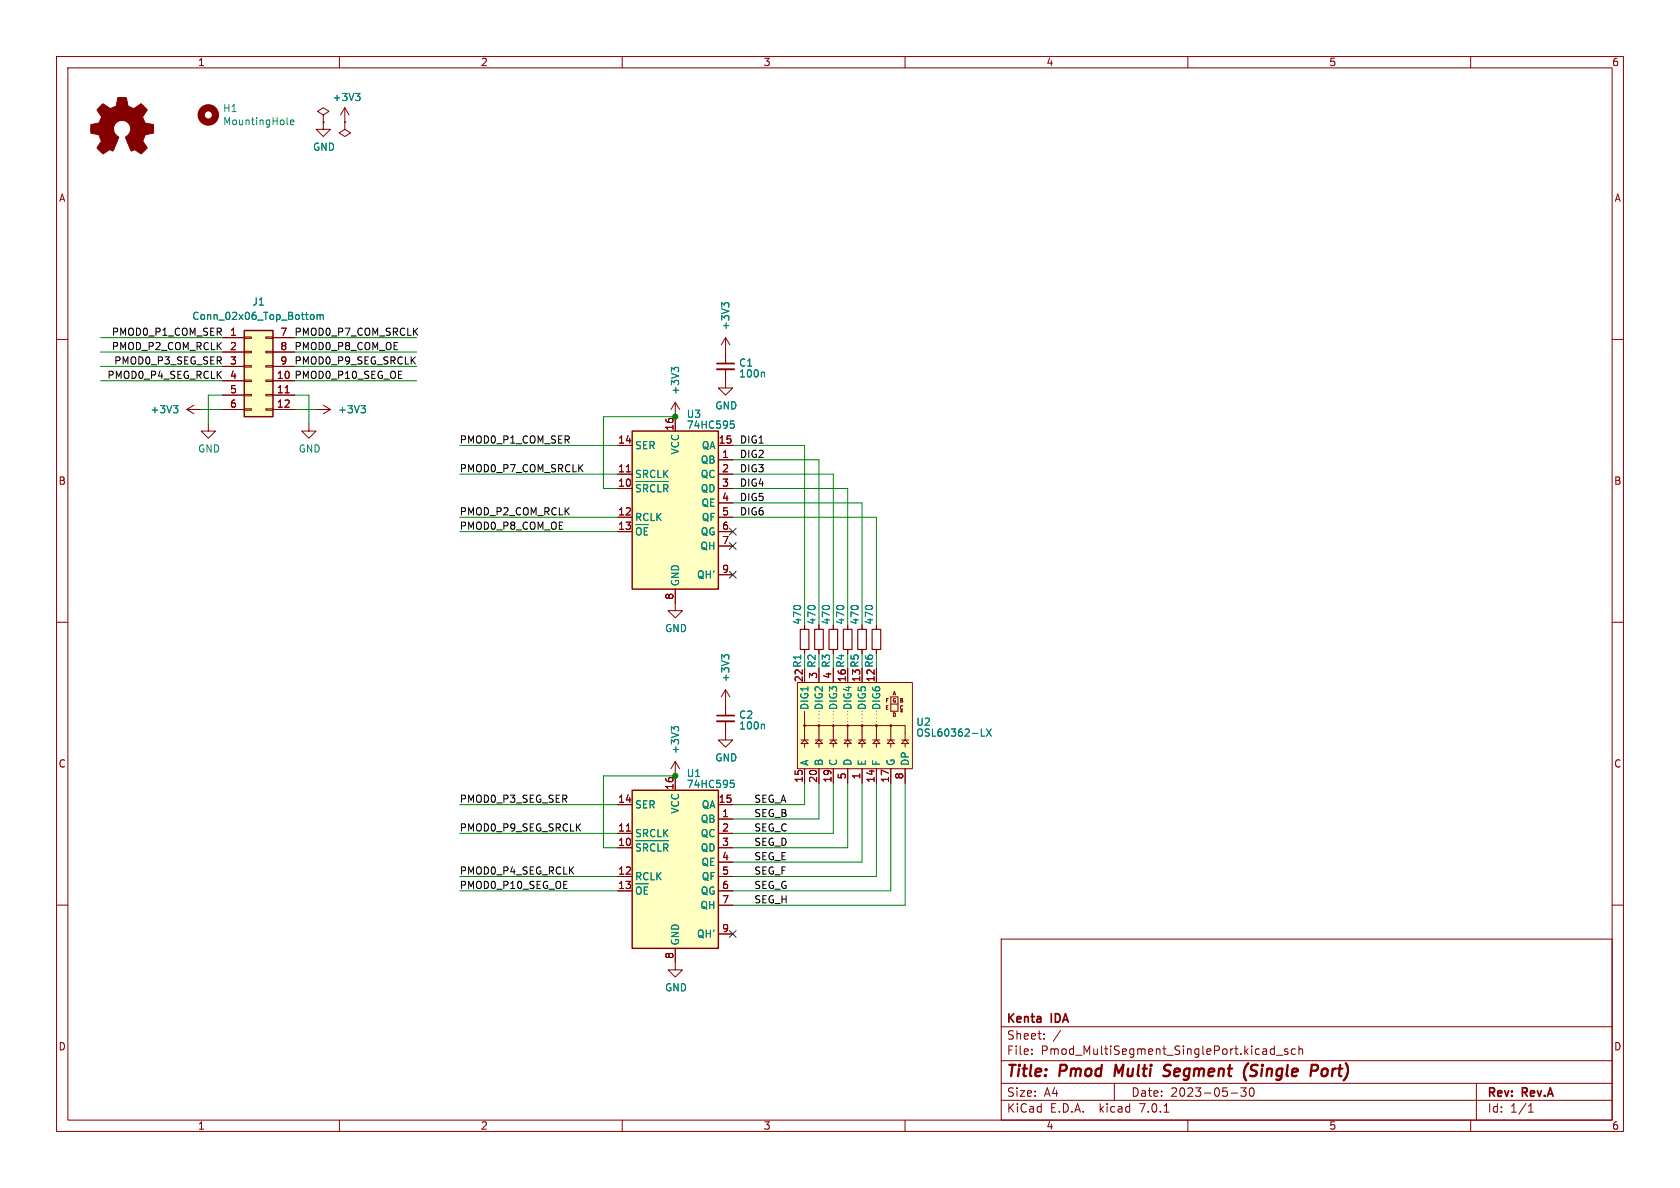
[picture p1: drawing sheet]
<svg xmlns="http://www.w3.org/2000/svg" width="297mm" height="210mm" viewBox="0 0 297 210" stroke-linecap="round" stroke-linejoin="round" font-family="sans-serif">
<path d="M0 0h297v210h-297z" fill="#fff" stroke="#fff" stroke-width=".18"/>
<g fill="none" stroke="#840000" stroke-width=".18">
<path d="M10 10h277v190h-277zM12 12h273v186h-273zM60 10v2M61 19.1l-.8 1.2M61 19.1v2.5M61 19.1l.7 1.2M110 10v2M160 10v2M210 10v2M260 10v2M57.1 20.3l1.1-.6-1.1-.6-1 .6 1 .6v1.3M57.1 21.6h.1"/>
<path d="M57.1 21.6v1.3h1.3l-1.3 1.2-1.2-1.2h1.2M61 21.6v1.3l1 .6-1 .6-1.1-.6 1.1-.6M61 21.6h.1M10 60h2M39.4 59.7h3.8M43.2 59.6h1.2v.2h-1.2zM47 59.6h1.3v.2h-1.3zM48.3 59.7h3.8M128.3 59.7v4.6M128.3 59.7l-.8 1.3M128.3 59.7l.7 1.3M285 60h2"/>
<path d="M33 72.4h2.6M33 72.4l1.3 .8M34.3 71.6l-1.3 .8M36.8 74.9v1.3h1.3l-1.3 1.3-1.2-1.3h1.2M39.4 67.3h3.8M39.4 69.9h3.8M39.4 72.4h3.8M39.4 62.2h3.8M39.4 64.8h3.8M43.2 72.3h1.2v.2h-1.2zM43.2 69.7h1.2v.3h-1.2zM43.2 67.2h1.2v.2h-1.2z"/>
<path d="M43.2 64.6h1.2v.3h-1.2zM43.2 62.1h1.2v.3h-1.2zM47 72.3h1.3v.2h-1.3zM47 69.7h1.3v.3h-1.3zM47 67.2h1.3v.2h-1.3zM47 64.6h1.3v.3h-1.3zM47 62.1h1.3v.3h-1.3zM48.3 67.3h3.8M48.3 69.9h3.8M48.3 72.4h3.8M48.3 62.2h3.8M48.3 64.8h3.8"/>
<path d="M50.4 69.4h.7M54.6 74.9v1.3h1.3l-1.3 1.3-1.3-1.3h1.3M55.9 72.4h2.5M57.1 71.6l1.3 .8M58.4 72.4l-1.3 .8M109.2 78.7h2.6M119.4 71.1l-.8 1.3M119.4 71.1v5.1M119.4 71.1l.7 1.3M127 78.7h2.5M128.3 65.3v3.3h1.2l-1.2 1.3-1.3-1.3h1.3M109.2 86.4h2.6"/>
<path d="M109.2 83.8h2.6M109.2 91.4h2.6M109.2 94h2.6M110.7 83.4h.8M127 81.3h2.5M127 86.4h2.5M127 83.8h2.5M127 91.4h2.5M127 94h2.5M127 88.9h2.5M127 96.5h2.5M10 110h2"/>
<path d="M119.4 104.1v3.9h1.2l-1.2 1.2-1.3-1.2h1.3M127 101.6h2.5M142.2 110.5v.8M142.2 114.8v.8M144.8 110.5v.8M144.8 114.8v.8M144.8 118.1v2.6M147.3 110.5v.8M147.3 114.8v.8M147.3 118.1v2.6M149.9 110.5v.8M149.9 114.8v.8"/>
<path d="M152.4 110.5v.8M152.4 114.8v.8M154.9 110.5v.8M154.9 114.8v.8M285 110h2M119.4 134.6v5.1M119.4 134.6l-.8 1.3M119.4 134.6l.7 1.3M128.3 127.5v3.3h1.2l-1.2 1.3-1.3-1.3h1.3M128.3 121.9v4.6M128.3 121.9l-.8 1.3M128.3 121.9l.7 1.3"/>
<path d="M141 120.7h20.3v15.2h-20.3zM141.6 131.4l.6-.6 .7 .6zM141.6 130.8h1.3M142.2 130.8v-2.5h17.8v2.5M142.2 125.7v2.6M142.2 131.4v.7M142.2 135.9v2.5M144.1 131.4l.7-.6 .6 .6zM144.1 130.8h1.3M144.8 128.3v2.5M144.8 131.4v.7M144.8 135.9v2.5"/>
<path d="M146.7 131.4l.6-.6 .7 .6zM146.7 130.8h1.3M147.3 128.3v2.5M147.3 131.4v.7M147.3 135.9v2.5M149.2 131.4l.7-.6 .6 .6zM149.2 130.8h1.3M149.9 128.3v2.5M149.9 131.4v.7M149.9 135.9v2.5M151.8 131.4l.6-.6 .6 .6zM151.8 130.8h1.2"/>
<path d="M152.4 128.3v2.5M152.4 131.4v.7M152.4 135.9v2.5M154.3 131.4l.6-.6 .7 .6zM154.3 130.8h1.3M154.9 128.3v2.5M154.9 131.4v.7M154.9 135.9v2.5M156.8 131.4l.7-.6 .6 .6zM156.8 130.8h1.3M157.5 123.2h1.2v2.5h-1.2zM157.5 128.3v2.5"/>
<path d="M157.5 131.4v.7M157.5 135.9v2.5M157.5 124.5h1.2M159.4 131.4l.6-.6 .7 .6zM159.4 130.8h1.3M160 131.4v.7M160 135.9v2.5M10 160h2M109.2 149.9h2.6M109.2 147.3h2.6M109.2 154.9h2.6M109.2 157.5h2.6"/>
<path d="M109.2 142.2h2.6M110.7 146.9h.8M127 144.8h2.5M127 149.9h2.5M127 147.3h2.5M127 154.9h2.5M127 157.5h2.5M127 142.2h2.5M127 152.4h2.5M285 160h2M119.4 167.6v3.9h1.2l-1.2 1.2-1.3-1.2h1.3M127 160h2.5"/>
<path d="M127 165.1h2.5M177 166h108v32h-108zM60 198v2M110 198v2M160 198v2M177 194.5h108M177 191.5h108M177 187.5h108M177 181.5h108M182.4 186.3v.1M182.4 185.5v.1M184.6 183.6v.1"/>
<path d="M184.6 182.8v.1M197 191.5v3M205.8 196.6h.8M210 198v2M217.6 193.2h1.2M219.4 192.3h.9l-.5 .6 .4 .1v.7l-.2 .1h-.4l-.2-.1M221.1 192.4a1 1 0 0 0 .1 1.4 .81 .81 0 0 0 .6-.6 .81 .81 0 0 0-.3-.8M224.6 186.3l.3 .1 .4-.1M225.3 184.9v1.5M225.3 185.5l-.4-.1-.3 .1M225.6 186.5h1.2M227.6 185.5l-.3-.1-.2 .2v.2l.5 .2v.3h-.5"/>
<path d="M229 185.5l-.4-.1-.3 .3v.4l.1 .2h.6M229.6 185.5l.3-.1 .3 .1 .1 .9M229.6 184.9v1.5M260 198v2M261 191.5v6.5M270.2 196.6h.9M270.2 195.5l.4-.4v1.5"/>
</g>
<path d="M205.6 190.1l.8 .1M206.7 188.2l-.7 .1a.46 .46 0 0 0-.2 .5 .46 .46 0 0 0 .3 .4l.4 .1M220 190.4l.3 .6M220.7 187.9l-.5 .6-.2 .8M221 190.1l.3 .1M231.9 188.2l1 .1a.58 .58 0 0 1-.3 1h-.8" fill="none" stroke="#840000" stroke-width=".4"/>
<path d="M141.5 111.3h1.5v3.5h-1.5zM144 111.3h1.5v3.5h-1.5zM146.6 111.3h1.5v3.5h-1.5zM149.1 111.3h1.5v3.5h-1.5zM151.6 111.3h1.6v3.5h-1.6zM154.2 111.3h1.5v3.5h-1.5z" fill="none" stroke="#840000" stroke-width=".2"/>
<g fill="#ffffc2" stroke="#ffffc2" stroke-width=".18">
<path d="M43.2 58.4h5.1v15.3h-5.1z"/>
<path d="M141 120.7h20.3v15.2h-20.3z"/>
<path d="M111.8 76.2h15.2v27.9h-15.2z"/>
<path d="M111.8 139.7h15.2v27.9h-15.2z"/>
</g>
<path d="M43.2 58.4h5.1v15.3h-5.1zM111.8 76.2h15.2v27.9h-15.2zM111.8 139.7h15.2v27.9h-15.2z" fill="none" stroke="#840000" stroke-width=".25"/>
<g fill="none" stroke="#008484" stroke-width=".18">
<path d="M62.9 16.5h.7l-.4 .5M63.4 17l.2 .2v.3l-.2 .3M50.8 22l.1 .1M51.4 21.6l.6-.1-.1-.2-.4-.1-.1 .2v.6h.5M55 55.7l.3-.1 .2 .3v.4l-.2 .2-.3-.1M56.1 55.7l.3-.1 .2 .2M56.1 55.6v.9M56.6 55.8l.2-.2 .3 .1v.8M56.6 55.8v.7M128.1 53.9l-.5-.4v.8M128.1 53.8l.2-.3h.3l.3 .3M30.7 71.7h.7l-.4 .5"/>
<path d="M31.2 72.2l.2 .2v.3l-.2 .3M63.8 71.7h.8l-.4 .5M64.4 72.2l.2 .2v.3l-.2 .3M119.2 65.4l-.5-.5v.8M119.2 65.2l.2-.3h.3l.3 .3M129.1 74.4h.7M129.3 74.9h.3l.2 .3v.4l-.5 .1M135 65.8l.1 .2v.6M112.4 85.1h5.8M112.5 93.7a.42 .42 0 0 1 .4-.4 .42 .42 0 0 1 .5 .4M113.2 85.7h-.4l-.3 .2M114.5 85.9l-.2-.2h-.5v1.2"/>
<path d="M114.5 93.3h-.6v1.3M115.8 85.8l-.4-.1-.4 .3M116.3 85.7v1.2M118.1 85.9l-.3-.2h-.5v1.2M128.1 116.2l-.5-.5v.8M128.1 116l.2-.3h.3l.3 .3M119.2 128.9l-.5-.5v.8M119.2 128.7l.2-.3h.3l.3 .3M129.1 137.9h.7M129.3 138.4h.3l.2 .3v.4l-.5 .1M135 128l.1 .2v.7M173.5 130.1h.6"/>
<path d="M174.4 128.9l.8 1.2M175.2 128.9l-.8 1.2M112.4 148.6h5.8M112.5 157.2a.42 .42 0 0 1 .4-.4 .42 .42 0 0 1 .5 .4M113.2 149.2h-.4l-.3 .2M114.5 149.4l-.2-.2h-.5v1.2M114.5 156.8h-.6v1.3M115.8 149.3l-.4-.1-.4 .3M116.3 149.2v1.2M118.1 149.4l-.3-.2h-.5v1.2"/>
</g>
<path d="M126.7 65.3h3.1M126.7 127.5h3.1" fill="none" stroke="#840000" stroke-width=".33"/>
<path d="M126.7 64.3h3.1M126.7 126.5h3.1" fill="none" stroke="#840000" stroke-width=".3"/>
<g fill="#840000" stroke="#840000" stroke-width=".18">
<path d="M17.9 18.6l.3-.3 .9 .6a.62 .62 0 0 0 1 0l.2-.1a1.62 1.62 0 0 0 .5-1.3l.1-.3 1.4 .1 .2 .7a.74 .74 0 0 0 .7 1l.5 .2 1.3-.9 1 1.1-.4 .7a.75 .75 0 0 0-.1 1.2l.2 .4 1.4 .3 .1 1.5-1.5 .3v.1a1.23 1.23 0 0 0-.3 1.2l.6 1-.1 .2-1 .9-.8-.5a.54 .54 0 0 0-.8 0l-1.1-2.4a2.33 2.33 0 0 0 .9-1.9 1.54 1.54 0 0 0-2.5-.7 1.54 1.54 0 0 0 .4 2.6l-1.1 2.4a.69 .69 0 0 0-1.1 .1l-.6 .4-1.1-1.1 .8-1.2-.2-.5a.71 .71 0 0 0-.9-.7l-.7-.2v-1.5l.4-.1a1.11 1.11 0 0 0 1.2-.7 .72 .72 0 0 0-.2-1.2l-.4-.6z"/>
<circle cx="142.2" cy="128.3" r=".15"/>
<circle cx="144.8" cy="128.3" r=".15"/>
<circle cx="147.3" cy="128.3" r=".15"/>
<circle cx="149.9" cy="128.3" r=".15"/>
<circle cx="152.4" cy="128.3" r=".15"/>
<circle cx="154.9" cy="128.3" r=".15"/>
<circle cx="157.5" cy="128.3" r=".15"/>
</g>
<path d="M144.8 125.7v2.6M147.3 125.7v2.6M149.9 125.7v2.6M152.4 125.7v2.6M154.9 125.7v2.6" fill="none" stroke="#840000" stroke-width=".18" stroke-dasharray="0 .6"/>
<circle cx="36.8" cy="20.3" r="1.27" fill="none" stroke="#840000" stroke-width="1.3"/>
<g fill="none" stroke="#008400" stroke-width=".18">
<path d="M17.8 59.7h21.6M52.1 59.7h21.6M17.8 62.2h21.6M17.8 64.8h21.6M17.8 67.3h21.6M35.6 72.4h3.8M39.4 69.9h-2.6v5M52.1 72.4h3.8M52.1 69.9h2.5v5M52.1 62.2h21.6M52.1 64.8h21.6M52.1 67.3h21.6"/>
<path d="M81.3 78.7h27.9M119.4 73.7h-12.7v12.7h2.5M129.5 78.7h12.7v31.8M81.3 91.4h27.9M81.3 83.8h27.9M81.3 94h27.9M129.5 86.4h20.4v24.1M129.5 88.9h22.9v21.6M129.5 91.4h25.4v19.1M129.5 83.8h17.8v26.7M129.5 81.3h15.3v29.2M142.2 115.6v2.5"/>
<path d="M119.4 137.2h-12.7v12.7h2.5M142.2 138.4v3.8h-12.7M144.8 138.4v6.4h-15.3M147.3 138.4v8.9h-17.8M149.9 138.4v11.5h-20.4M152.4 138.4v14h-22.9M154.9 138.4v16.5h-25.4M157.5 138.4v19.1h-28M160 138.4v21.6h-30.5M81.3 154.9h27.9M81.3 157.5h27.9M81.3 142.2h27.9"/>
<path d="M81.3 147.3h27.9"/>
</g>
<path d="M128.9 95.9l1.2 1.2M128.9 93.4l1.2 1.2M130.1 95.9l-1.2 1.2M130.1 93.4l-1.2 1.2M128.9 101l1.2 1.2M130.1 101l-1.2 1.2M128.9 164.5l1.2 1.2M130.1 164.5l-1.2 1.2" fill="none" stroke="#000084" stroke-width=".18"/>
<g fill="#008400" stroke="#008400" stroke-width=".18">
<circle cx="119.4" cy="73.7" r=".46"/>
<circle cx="119.4" cy="137.2" r=".46"/>
</g>
<g font-size="2.8" fill="#840000">
<text x="178" y="190.8">Title:</text>
<text x="187.4" y="190.8">Pmod</text>
<text x="197.7" y="190.8">Multi</text>
<text x="207.1" y="190.8">Segment</text>
<text x="221.8" y="190.8">(Single</text>
<text x="234.2" y="190.8">Port)</text>
</g>
<g font-size="2.1" fill="#840000">
<text x="178" y="183.9">Sheet:</text>
<text x="178" y="181.1">Kenta</text>
<text x="186" y="181.1">IDA</text>
<text x="186.2" y="183.9">/</text>
<text x="178" y="186.6">File:</text>
<text x="184" y="186.6">Pmod_MultiSegment_SinglePort.kicad_sch</text>
<text x="178" y="196.8">KiCad</text>
<text x="178" y="194">Size:</text>
<text x="184.6" y="194">A4</text>
<text x="185.7" y="196.8">E.D.A.</text>
<text x="194.4" y="196.8">kicad</text>
<text x="200" y="194">Date:</text>
<text x="201.5" y="196.8">7.0.1</text>
<text x="206.9" y="194">2023-05-30</text>
<text x="263" y="194.2">Rev:</text>
<text x="263" y="196.8">Id:</text>
<text x="267" y="196.8">1/1</text>
<text x="269.2" y="194.2">Rev.A</text>
</g>
<g font-size="1.8" fill="#840000">
<text x="35" y="11.8">1</text>
<text x="85" y="11.8">2</text>
<text x="135" y="11.8">3</text>
<text x="185" y="11.8">4</text>
<text x="235" y="11.8">5</text>
<text x="285" y="11.8">6</text>
<text x="10.4" y="35.8">A</text>
<text x="285.4" y="35.8">A</text>
<text x="40.6" y="59.4">1</text>
<text x="49.5" y="59.4">7</text>
<text x="40.6" y="62">2</text>
<text x="40.6" y="64.5">3</text>
<text x="49.5" y="62">8</text>
<text x="49.5" y="64.5">9</text>
<text x="40.6" y="67.1">4</text>
<text x="40.6" y="69.6">5</text>
<text x="48.9" y="69.6">11</text>
<text x="48.9" y="67.1">10</text>
<text x="40.6" y="72.1">6</text>
<text x="48.9" y="72.1">12</text>
<text x="119.1" y="76.2" transform="rotate(-90 119.1 76.2)">16</text>
<text x="109.2" y="83.6">11</text>
<text x="109.2" y="78.5">14</text>
<text x="127" y="78.5">15</text>
<text x="127.6" y="81">1</text>
<text x="127.6" y="83.6">2</text>
<text x="10.3" y="85.8">B</text>
<text x="109.2" y="86.1">10</text>
<text x="127.6" y="86.1">3</text>
<text x="127.6" y="88.6">4</text>
<text x="285.3" y="85.8">B</text>
<text x="109.2" y="91.2">12</text>
<text x="109.2" y="93.7">13</text>
<text x="127.6" y="91.2">5</text>
<text x="127.6" y="93.7">6</text>
<text x="127.6" y="96.3">7</text>
<text x="127.6" y="101.3">9</text>
<text x="119.1" y="106.1" transform="rotate(-90 119.1 106.1)">8</text>
<text x="10.3" y="135.8">C</text>
<text x="149.6" y="137.8" transform="rotate(-90 149.6 137.8)">5</text>
<text x="152.1" y="137.8" transform="rotate(-90 152.1 137.8)">1</text>
<text x="159.8" y="137.8" transform="rotate(-90 159.8 137.8)">8</text>
<text x="285.3" y="135.8">C</text>
<text x="109.2" y="142">14</text>
<text x="119.1" y="139.7" transform="rotate(-90 119.1 139.7)">16</text>
<text x="127" y="142">15</text>
<text x="142" y="138.4" transform="rotate(-90 142 138.4)">15</text>
<text x="144.5" y="138.4" transform="rotate(-90 144.5 138.4)">20</text>
<text x="147.1" y="138.4" transform="rotate(-90 147.1 138.4)">19</text>
<text x="154.7" y="138.4" transform="rotate(-90 154.7 138.4)">14</text>
<text x="157.2" y="138.4" transform="rotate(-90 157.2 138.4)">17</text>
<text x="109.2" y="149.6">10</text>
<text x="109.2" y="147.1">11</text>
<text x="127.6" y="144.5">1</text>
<text x="127.6" y="147.1">2</text>
<text x="127.6" y="149.6">3</text>
<text x="109.2" y="154.7">12</text>
<text x="127.6" y="152.1">4</text>
<text x="127.6" y="154.7">5</text>
<text x="109.2" y="157.2">13</text>
<text x="127.6" y="157.2">6</text>
<text x="127.6" y="159.8">7</text>
<text x="127.6" y="164.8">9</text>
<text x="119.1" y="169.6" transform="rotate(-90 119.1 169.6)">8</text>
<text x="10.3" y="185.8">D</text>
<text x="285.3" y="185.8">D</text>
<text x="35" y="199.8">1</text>
<text x="85" y="199.8">2</text>
<text x="135" y="199.8">3</text>
<text x="185" y="199.8">4</text>
<text x="235" y="199.8">5</text>
<text x="285" y="199.8">6</text>
</g>
<g font-size="1.8" fill="#008484">
<text x="39.4" y="20">H1</text>
<text x="39.4" y="22.3">MountingHole</text>
<text x="58.7" y="18">+3V3</text>
<text x="55.3" y="26.8">GND</text>
<text x="33.9" y="56.7">Conn_02x06_Top_Bottom</text>
<text x="44.6" y="54.2">J1</text>
<text x="129.1" y="58.4" transform="rotate(-90 129.1 58.4)">+3V3</text>
<text x="130.6" y="65">C1</text>
<text x="120.2" y="69.8" transform="rotate(-90 120.2 69.8)">+3V3</text>
<text x="130.6" y="66.9">100n</text>
<text x="26.5" y="73.2">+3V3</text>
<text x="59.7" y="73.2">+3V3</text>
<text x="121.3" y="74">U3</text>
<text x="121.3" y="75.9">74HC595</text>
<text x="126.4" y="72.5">GND</text>
<text x="35" y="80.1">GND</text>
<text x="52.7" y="80.1">GND</text>
<text x="112.3" y="79.6">SER</text>
<text x="120.2" y="80.5" transform="rotate(-90 120.2 80.5)">VCC</text>
<text x="123.8" y="82.1">QB</text>
<text x="123.9" y="79.6">QA</text>
<text x="112.3" y="87.8">~{SRCLR}</text>
<text x="112.3" y="84.6">SRCLK</text>
<text x="123.8" y="84.6">QC</text>
<text x="123.8" y="87.2">QD</text>
<text x="123.9" y="89.7">QE</text>
<text x="112.3" y="92.3">RCLK</text>
<text x="112.3" y="95.4">~{OE}</text>
<text x="123.8" y="94.8">QG</text>
<text x="123.9" y="92.3">QF</text>
<text x="123.7" y="97.3">QH</text>
<text x="120.2" y="103.6" transform="rotate(-90 120.2 103.6)">GND</text>
<text x="123.1" y="102.4">QH'</text>
<text x="117.5" y="111.9">GND</text>
<text x="141.8" y="110.5" transform="rotate(-90 141.8 110.5)">470</text>
<text x="144.3" y="110.5" transform="rotate(-90 144.3 110.5)">470</text>
<text x="146.9" y="110.5" transform="rotate(-90 146.9 110.5)">470</text>
<text x="149.4" y="110.5" transform="rotate(-90 149.4 110.5)">470</text>
<text x="152" y="110.5" transform="rotate(-90 152 110.5)">470</text>
<text x="154.5" y="110.5" transform="rotate(-90 154.5 110.5)">470</text>
<text x="129.1" y="120.6" transform="rotate(-90 129.1 120.6)">+3V3</text>
<text x="142" y="120.7" transform="rotate(-90 142 120.7)">22 R1</text>
<text x="143.1" y="125.6" transform="rotate(-90 143.1 125.6)">DIG1</text>
<text x="144.5" y="120" transform="rotate(-90 144.5 120)">3 R2</text>
<text x="145.6" y="125.6" transform="rotate(-90 145.6 125.6)">DIG2</text>
<text x="147.1" y="120" transform="rotate(-90 147.1 120)">4 R3</text>
<text x="148.1" y="125.6" transform="rotate(-90 148.1 125.6)">DIG3</text>
<text x="149.6" y="120.7" transform="rotate(-90 149.6 120.7)">16 R4</text>
<text x="150.7" y="125.6" transform="rotate(-90 150.7 125.6)">DIG4</text>
<text x="152.1" y="120.7" transform="rotate(-90 152.1 120.7)">13 R5</text>
<text x="153.2" y="125.6" transform="rotate(-90 153.2 125.6)">DIG5</text>
<text x="154.7" y="120.7" transform="rotate(-90 154.7 120.7)">12 R6</text>
<text x="155.8" y="125.6" transform="rotate(-90 155.8 125.6)">DIG6</text>
<text x="130.6" y="127.2">C2</text>
<text x="130.6" y="129.1">100n</text>
<text x="161.9" y="128.5">U2</text>
<text x="161.9" y="130.4">OSL60362-LX</text>
<text x="120.2" y="133.3" transform="rotate(-90 120.2 133.3)">+3V3</text>
<text x="121.3" y="137.5">U1</text>
<text x="126.4" y="134.8">GND</text>
<text x="143.1" y="135.4" transform="rotate(-90 143.1 135.4)">A</text>
<text x="145.6" y="135.4" transform="rotate(-90 145.6 135.4)">B</text>
<text x="148.1" y="135.4" transform="rotate(-90 148.1 135.4)">C</text>
<text x="150.7" y="135.4" transform="rotate(-90 150.7 135.4)">D</text>
<text x="153.2" y="135.4" transform="rotate(-90 153.2 135.4)">E</text>
<text x="155.8" y="135.4" transform="rotate(-90 155.8 135.4)">F</text>
<text x="158.3" y="135.4" transform="rotate(-90 158.3 135.4)">G</text>
<text x="160.8" y="135.4" transform="rotate(-90 160.8 135.4)">DP</text>
<text x="112.3" y="143.1">SER</text>
<text x="120.2" y="144" transform="rotate(-90 120.2 144)">VCC</text>
<text x="121.3" y="139.4">74HC595</text>
<text x="123.9" y="143.1">QA</text>
<text x="112.3" y="148.1">SRCLK</text>
<text x="123.8" y="145.6">QB</text>
<text x="123.8" y="148.1">QC</text>
<text x="112.3" y="151.3">~{SRCLR}</text>
<text x="112.3" y="155.8">RCLK</text>
<text x="123.8" y="150.7">QD</text>
<text x="123.9" y="153.2">QE</text>
<text x="123.9" y="155.8">QF</text>
<text x="112.3" y="158.9">~{OE}</text>
<text x="123.7" y="160.8">QH</text>
<text x="123.8" y="158.3">QG</text>
<text x="120.2" y="167.1" transform="rotate(-90 120.2 167.1)">GND</text>
<text x="123.1" y="165.9">QH'</text>
<text x="117.5" y="175.4">GND</text>
</g>
<g font-size="1.8">
<text x="19.6" y="59.4">PMOD0_P1_COM_SER</text>
<text x="52.1" y="59.4">PMOD0_P7_COM_SRCLK</text>
<text x="19.6" y="62">PMOD_P2_COM_RCLK</text>
<text x="20.1" y="64.5">PMOD0_P3_SEG_SER</text>
<text x="52.1" y="64.5">PMOD0_P9_SEG_SRCLK</text>
<text x="52.1" y="62">PMOD0_P8_COM_OE</text>
<text x="18.9" y="67">PMOD0_P4_SEG_RCLK</text>
<text x="48.9" y="67.1">10 PMOD0_P10_SEG_OE</text>
<text x="81.3" y="78.5">PMOD0_P1_COM_SER</text>
<text x="81.3" y="83.6">PMOD0_P7_COM_SRCLK</text>
<text x="130.8" y="81">DIG2</text>
<text x="130.8" y="83.6">DIG3</text>
<text x="130.8" y="78.5">DIG1</text>
<text x="130.8" y="88.6">DIG5</text>
<text x="130.8" y="86.1">DIG4</text>
<text x="81.3" y="91.2">PMOD_P2_COM_RCLK</text>
<text x="81.3" y="93.7">PMOD0_P8_COM_OE</text>
<text x="130.8" y="91.2">DIG6</text>
<text x="81.3" y="142">PMOD0_P3_SEG_SER</text>
<text x="133.3" y="142">SEG_A</text>
<text x="81.3" y="147.1">PMOD0_P9_SEG_SRCLK</text>
<text x="133.3" y="149.6">SEG_D</text>
<text x="133.3" y="144.5">SEG_B</text>
<text x="133.3" y="147.1">SEG_C</text>
<text x="81.3" y="154.7">PMOD0_P4_SEG_RCLK</text>
<text x="133.3" y="154.7">SEG_F</text>
<text x="133.3" y="152.1">SEG_E</text>
<text x="81.3" y="157.2">PMOD0_P10_SEG_OE</text>
<text x="133.3" y="159.8">SEG_H</text>
<text x="133.3" y="157.2">SEG_G</text>
</g>
<g font-size=".9" fill="#840000">
<text x="156.4" y="125.6">E</text>
<text x="156.4" y="124.3">F</text>
<text x="157.7" y="124.3">G</text>
<text x="157.7" y="123.1">A</text>
<text x="158.9" y="124.3">B</text>
<text x="158.9" y="125.6">C</text>
<text x="157.7" y="126.9">D</text>
</g>
</svg>
